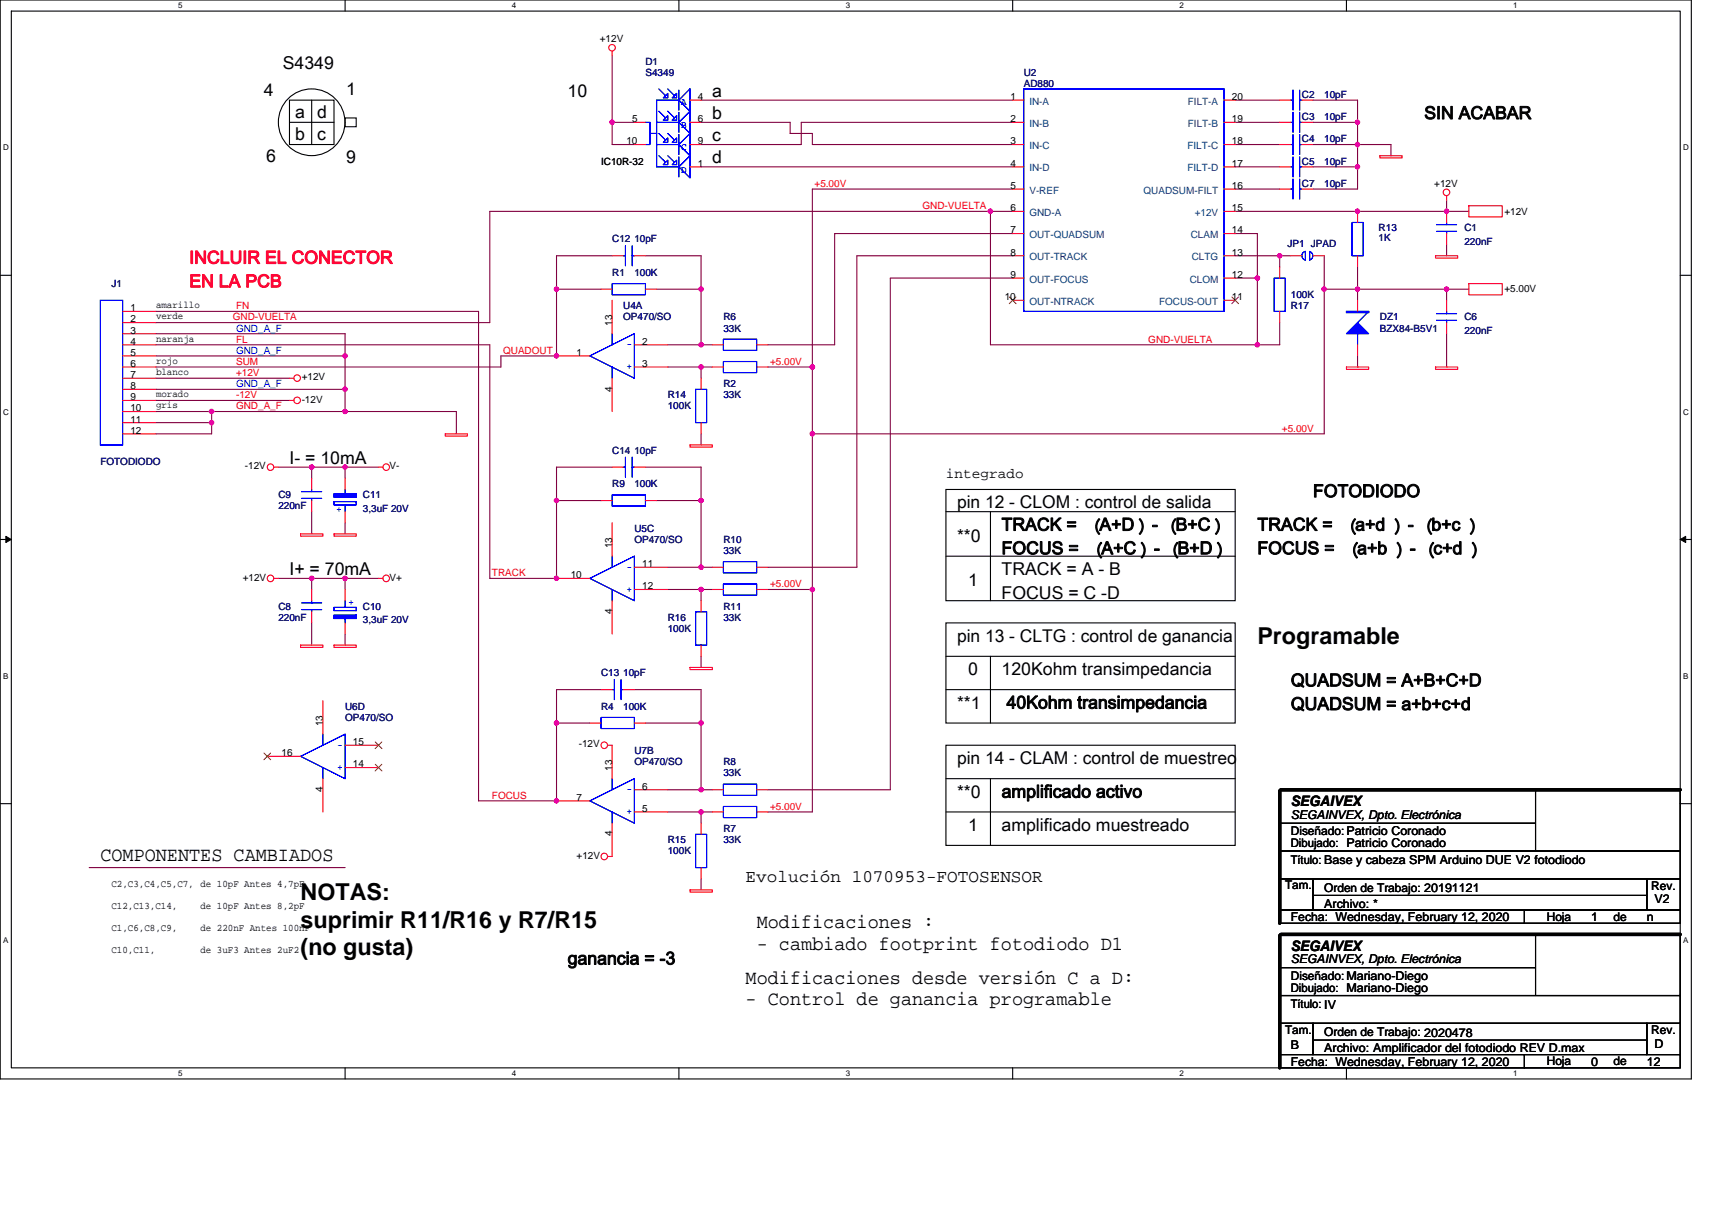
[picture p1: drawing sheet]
<svg xmlns="http://www.w3.org/2000/svg" width="297mm" height="210mm" viewBox="0 0 297 210" stroke-linecap="round" stroke-linejoin="round" font-family="sans-serif">
<path d="M0 0h293.5v187.2h-293.5zM2 1.9h289.5v183.4h-289.5z" fill="none" stroke="#000" stroke-width=".19"/>
<g fill="#fff">
<path d="M30.9 .2h.8v1.6h-.8z"/>
<path d="M30.9 185.5h.8v1.6h-.8z"/>
</g>
<path d="M59.9 0v1.9M59.9 185.3v1.9" fill="none" stroke="#000" stroke-width=".19"/>
<g fill="#fff">
<path d="M88.8 .2h.8v1.6h-.8z"/>
<path d="M88.8 185.5h.8v1.6h-.8z"/>
</g>
<path d="M117.8 0v1.9M117.8 185.3v1.9" fill="none" stroke="#000" stroke-width=".19"/>
<g fill="#fff">
<path d="M146.7 .2h.8v1.6h-.8z"/>
<path d="M146.7 185.5h.8v1.6h-.8z"/>
</g>
<path d="M175.7 0v1.9M175.7 185.3v1.9" fill="none" stroke="#000" stroke-width=".19"/>
<g fill="#fff">
<path d="M204.7 .2h.7v1.6h-.7z"/>
<path d="M204.7 185.5h.7v1.6h-.7z"/>
</g>
<path d="M233.6 0v1.9M233.6 185.3v1.9" fill="none" stroke="#000" stroke-width=".19"/>
<g fill="#fff">
<path d="M262.6 .2h.7v1.6h-.7z"/>
<path d="M262.6 185.5h.7v1.6h-.7z"/>
<path d="M.5 24.8h1v1.6h-1z"/>
<path d="M292 24.8h1v1.6h-1z"/>
<path d="M.5 70.7h1v1.5h-1z"/>
<path d="M292 70.7h1v1.5h-1z"/>
</g>
<path d="M0 47.8h2M291.5 47.8h2" fill="none" stroke="#000" stroke-width=".19"/>
<g fill="#fff">
<path d="M.5 116.5h.9v1.6h-.9z"/>
<path d="M292 116.5h.9v1.6h-.9z"/>
</g>
<path d="M0 93.6h2M291.5 93.6h2" fill="none" stroke="#000" stroke-width=".19"/>
<path d="M1 93.1l1 .5-1 .5zM291.5 93.6l1-.5v1z" fill="#000" stroke="#000" stroke-width=".17"/>
<g fill="#fff">
<path d="M.5 162.4h.9v1.5h-.9z"/>
<path d="M292 162.4h.9v1.5h-.9z"/>
</g>
<g fill="none" stroke="#000" stroke-width=".19">
<path d="M50.2 17.4h7.8v7.7h-7.8zM54.1 17.4v7.7M50.2 21.2h7.8M59.9 20.5h1.9v1.5h-1.9zM164.1 84.9h50.2v19.3h-50.2zM164.1 88.8h50.2M164.1 96.5h50.2M171.8 88.8v15.4M164.1 108.1h50.2v17.4h-50.2zM164.1 113.9h50.2M164.1 119.7h50.2M171.8 113.9v11.6"/>
<path d="M0 139.5h2M164.1 129.3h50.2v17.4h-50.2zM164.1 135.1h50.2M171.8 135.1v11.6M222 137.1h69.5v10.6h-69.5zM266.4 137.1v10.6M291.5 139.5h2M164.1 140.9h50.2M221.8 147.7h69.7v4.8h-69.7zM222 157.9h42.5v2.3h-42.5zM222 152.5h5.8v5.4h-5.8zM222 142.9h44.4"/>
<path d="M227.8 152.5h57.9v5.4h-57.9zM227.8 155.4h57.9M264.5 157.9h27v2.3h-27zM285.7 152.5h5.8v5.4h-5.8zM221.8 172.8h69.7v4.8h-69.7zM222 162.2h69.5v10.6h-69.5zM222 177.6h5.8v5.4h-5.8zM222 167.9h44.4M227.8 177.6h57.9v5.4h-57.9zM266.4 162.2v10.6M285.7 177.6h5.8v5.4h-5.8zM222 183h42.5v2.3h-42.5z"/>
<path d="M227.8 180.5h57.9M264.5 183h27v2.3h-27z"/>
<circle cx="54.1" cy="21.2" r="5.8"/>
</g>
<g fill="none" stroke="#800040" stroke-width=".19">
<path d="M106.2 9.7v11.5M121.6 17.4h54.1M214.3 17.4h7.7M227.8 17.4h7.7v3.8M106.2 21.2v3.9h3.9M106.2 21.2h3.9M121.6 29h54.1M121.6 21.2h15.5v2h3.8v1.9h34.8M171.8 36.7h-86.8v19.3h-57.9M171.8 36.7h3.9M171.8 36.7v23.1h46.4M175.7 32.8h-34.8v30.9"/>
<path d="M175.7 21.2h-36.7v3.9h-17.4M214.3 21.2h7.7M214.3 25.1h7.7M214.3 29h7.7M214.3 32.8h7.7M214.3 36.7h36.7M227.8 21.2h7.7M227.8 29h7.7M227.8 25.1h7.7M235.5 25.1h5.8v1.9M235.5 29v3.8h-7.7M235.5 25.1v3.9"/>
<path d="M235.5 21.2v3.9M251 36.7h3.8M251 34.7v2M27.1 59.8h57.9v40.6h11.6v-13.5M27.1 54h55.9v85h13.6v-13.5M27.1 57.9h32.8v3.9M96.6 50.2h7.7M96.6 50.2v11.6h-9.7v1.9h-59.8M106.2 44.4h-9.6v5.8M112 44.4h9.6v5.8M113.9 50.2h7.7M115.9 59.8h5.7"/>
<path d="M121.6 50.2v9.6M121.6 59.8h2M175.7 40.5h-30.9v19.3h-11.6M175.7 44.4h-27v54h-15.5M175.7 48.3h-21.2v88.8h-21.3M214.3 44.4h7.7M214.3 40.5h3.9v7.8M214.3 48.3h3.9M218.2 48.3v11.5M222 44.4v1.9M222 56v3.8h-3.8M222 44.4h2"/>
<path d="M229.8 50.2v25.1h-88.9M229.8 44.4v5.8M229.8 50.2h5.7M235.5 50.2h15.5M235.5 46.3v3.9M235.5 50.2v1.9M251 50.2h3.8M251 50.2v1.9M251 57.9v5.8M251 42.5v1.9M27.1 69.5h23.1M27.1 65.6h23.1"/>
<path d="M27.1 61.8h32.8M27.1 67.6h32.8M27.1 73.3h9.6M27.1 71.4h9.6M36.7 71.4v1.9M36.7 73.3v2h-9.6M36.7 71.4h23.2M59.9 61.8v5.8M59.9 67.6v3.8M59.9 71.4h19.3v3.9M115.9 63.7h5.7M121.6 63.7h2"/>
<path d="M121.6 63.7v1.9M121.6 75.3v1.9M133.2 63.7h7.7M140.9 63.7v11.6M140.9 75.3v27M235.5 61.8v1.9M48.3 81.1h5.8M54.1 81.1v1.9M54.1 88.8v3.8M54.1 81.1h5.8M59.9 81.1v1.9M59.9 90.7v1.9"/>
<path d="M59.9 81.1h5.8M96.6 86.9h7.7M106.2 81.1h-9.6v5.8M112 81.1h9.6v5.8M113.9 86.9h7.7M115.9 98.4h5.7M121.6 98.4h2M121.6 86.9v11.5M48.3 100.4h5.8M54.1 100.4v1.9M54.1 108.1v3.9M54.1 100.4h5.8"/>
<path d="M59.9 100.4v1.9M59.9 110v2M59.9 100.4h5.8M104.3 119.7h-7.7v5.8M110.1 119.7h11.5v5.8M115.9 102.3h5.7M121.6 102.3h2M121.6 102.3v1.9M121.6 113.9v1.9M133.2 102.3h7.7M140.9 102.3v38.6h-7.7M96.6 125.5h5.7"/>
<path d="M112 125.5h9.6M115.9 137.1h5.7M121.6 137.1h2M121.6 125.5v11.6M15.5 150.6h44.4M115.9 140.9h5.7M121.6 140.9h2M121.6 140.9v2M121.6 152.5v1.9"/>
</g>
<g fill="#f0f" stroke="#f0f" stroke-width=".19">
<circle cx="140.9" cy="63.7" r=".38"/>
<circle cx="229.7" cy="50.2" r=".38"/>
<circle cx="171.8" cy="36.7" r=".38"/>
<circle cx="222" cy="44.4" r=".38"/>
<circle cx="235.5" cy="28.9" r=".38"/>
<circle cx="96.5" cy="100.4" r=".38"/>
<circle cx="140.9" cy="102.3" r=".38"/>
<circle cx="121.6" cy="125.5" r=".38"/>
<circle cx="96.5" cy="61.8" r=".38"/>
<circle cx="96.5" cy="50.2" r=".38"/>
<circle cx="96.5" cy="139" r=".38"/>
<circle cx="96.5" cy="125.5" r=".38"/>
<circle cx="121.6" cy="59.8" r=".38"/>
<circle cx="121.6" cy="50.2" r=".38"/>
<circle cx="121.6" cy="63.7" r=".38"/>
<circle cx="121.6" cy="102.3" r=".38"/>
<circle cx="121.6" cy="137" r=".38"/>
<circle cx="121.6" cy="140.9" r=".38"/>
<circle cx="106.2" cy="21.2" r=".38"/>
<circle cx="251" cy="50.2" r=".38"/>
<circle cx="235.5" cy="50.2" r=".38"/>
<circle cx="96.5" cy="86.9" r=".38"/>
<circle cx="121.6" cy="98.4" r=".38"/>
<circle cx="121.6" cy="86.9" r=".38"/>
<circle cx="235.5" cy="25.1" r=".38"/>
<circle cx="59.9" cy="100.4" r=".38"/>
<circle cx="54.1" cy="100.4" r=".38"/>
<circle cx="235.5" cy="21.2" r=".38"/>
<circle cx="59.9" cy="81.1" r=".38"/>
<circle cx="54.1" cy="81.1" r=".38"/>
<circle cx="251" cy="36.7" r=".38"/>
<circle cx="235.5" cy="36.7" r=".38"/>
<circle cx="218.2" cy="59.8" r=".38"/>
<circle cx="218.2" cy="48.2" r=".38"/>
<circle cx="140.9" cy="75.3" r=".38"/>
<circle cx="59.9" cy="71.4" r=".38"/>
<circle cx="36.7" cy="73.3" r=".38"/>
<circle cx="59.9" cy="61.8" r=".38"/>
<circle cx="36.7" cy="71.4" r=".38"/>
<circle cx="59.9" cy="67.6" r=".38"/>
</g>
<g fill="none" stroke="#f00" stroke-width=".19">
<path d="M106.2 8.9v.8M119.7 17.4h1.9M175.7 17.4h1.9M212.4 17.4h1.9M222 17.4h2M225.9 17.4h1.9M110.1 25.1h1.9M110.1 21.2h1.9M119.7 25.1h1.9M119.7 21.2h1.9M119.7 29h1.9M175.7 25.1h1.9"/>
<path d="M175.7 21.2h1.9M175.7 29h1.9M175.7 32.8h1.9M175.7 36.7h1.9M212.4 25.1h1.9M212.4 21.2h1.9M212.4 29h1.9M212.4 32.8h1.9M212.4 36.7h1.9M222 25.1h2M222 21.2h2M222 29h2"/>
<path d="M222 32.8h2M225.9 25.1h1.9M225.9 21.2h1.9M225.9 29h1.9M225.9 32.8h1.9M235.5 36.7v1.9M239.4 27h3.9v.4h-3.9zM251 34v.7M251 36.7v1.9M254.8 35.7h5.8v1.9h-5.8zM21.3 59.8h5.8M21.3 54h5.8"/>
<path d="M21.3 56h5.8M21.3 57.9h5.8M104.3 50.2h1.9M106.2 44.4h1.9M106.2 52.1v5.8M110.1 59.8h5.8M110.1 44.4h1.9M112 50.2h1.9M123.6 59.8h1.9M131.3 59.8h1.9M175.7 44.4h1.9M175.7 40.5h1.9"/>
<path d="M175.7 48.3h1.9M175.7 52.1h1.9M212.4 44.4h1.9M212.4 40.5h1.9M212.4 48.3h1.9M212.4 52.1h1.9M222 46.3v2M222 54v2M224 44.4h1.9M227.8 44.4h2M235.5 44.4v1.9M235.5 52.1v1.9"/>
<path d="M235.5 59.8v2M249.1 44.4h3.8v.4h-3.8zM251 40.5v2M251 52.1v1.9M251 56v1.9M254.8 49.2h5.8v2h-5.8zM21.3 63.7h5.8M21.3 61.8h5.8M21.3 65.6h5.8M21.3 67.6h5.8M21.3 69.5h5.8M21.3 71.4h5.8"/>
<path d="M21.3 73.3h5.8M21.3 75.3h5.8M50.2 65.6h.8M50.2 69.5h.8M77.3 75.3h3.8v.4h-3.8zM96.6 61.8h5.7M106.2 65.6v5.8M110.1 63.7h5.8M119.7 77.2h3.9v.4h-3.9zM121.6 65.6v2M121.6 73.3v2M123.6 63.7h1.9"/>
<path d="M131.3 63.7h1.9M233.6 63.7h3.9v.4h-3.9zM249.1 63.7h3.8v.4h-3.8zM47.5 81.1h.8M52.2 92.6h3.8v.4h-3.8zM54.1 83v1.9M54.1 86.9v1.9M58 92.6h3.8v.4h-3.8zM59.9 83v1.9M59.9 88.8v1.9M65.7 81.1h.7M104.3 86.9h1.9"/>
<path d="M106.2 81.1h1.9M106.2 90.7v5.8M110.1 98.4h5.8M110.1 81.1h1.9M112 86.9h1.9M123.6 98.4h1.9M131.3 98.4h1.9M47.5 100.4h.8M52.2 112h3.8v.4h-3.8zM54.1 102.3v1.9M54.1 106.2v1.9M58 112h3.8v.4h-3.8z"/>
<path d="M59.9 102.3v1.9M59.9 108.1v1.9M65.7 100.4h.7M96.6 100.4h5.7M104.3 119.7h1.9M106.2 104.2v5.8M108.1 119.7h2M110.1 102.3h5.8M119.7 115.8h3.9v.4h-3.9zM121.6 104.2v2M121.6 112v1.9M123.6 102.3h1.9"/>
<path d="M131.3 102.3h1.9M46.4 131.3h5.8M56 121.6v5.8M56 135.1v5.8M59.9 133.2h5.8M59.9 129.3h5.8M96.6 139h5.7M102.3 125.5h2M105.4 129.3h.8v5.8M110.1 137.1h5.8M110.1 125.5h1.9M123.6 137.1h1.9"/>
<path d="M131.3 137.1h1.9M106.2 142.9v5.7h-.8M110.1 140.9h5.8M119.7 154.4h3.9v.4h-3.9zM121.6 142.9v1.9M121.6 150.6v1.9M123.6 140.9h1.9M131.3 140.9h1.9"/>
<circle cx="106.2" cy="8.3" r=".57"/>
<circle cx="251" cy="33.4" r=".57"/>
<circle cx="51.6" cy="65.6" r=".57"/>
<circle cx="51.6" cy="69.5" r=".57"/>
<circle cx="46.9" cy="81.1" r=".57"/>
<circle cx="67" cy="81.1" r=".57"/>
<circle cx="46.9" cy="100.4" r=".57"/>
<circle cx="67" cy="100.4" r=".57"/>
<circle cx="104.8" cy="129.3" r=".57"/>
<circle cx="104.8" cy="148.6" r=".57"/>
</g>
<path d="M222 137.2v23M222.2 137.1h69.3M222 162.3v23M222.2 162.2h69.3" fill="none" stroke="#000" stroke-width=".57"/>
<g fill="none" stroke="#00f" stroke-width=".19">
<path d="M114.3 15.4l1.2 1.2-.4 .4h.8v-.8l-.4 .4M114.3 19.3l1.2 1.2-.4 .3h.8v-.7l-.4 .4M115.9 15.4l1.1 1.2-.4 .4h.8v-.8l-.4 .4 .4-.4M115.9 19.3l1.1 1.2M117.8 17.4h-3.9v11.6h3.9M117.8 15.6v3.5M117.8 19.5v3.5M119.7 15.4v3.9l-1.9-1.9zM119.7 19.3v3.9l-1.9-2zM177.6 15.4h34.8v38.6h-34.8zM224 17.4h.3M224.3 15.6v3.5"/>
<path d="M224.3 19.5v3.5M225.5 15.6v3.5M225.5 17.4h.4M225.5 19.5v3.5M112 21.2h.8v3.9h-.8M112.8 23.2h1.1M113.9 21.2h3.9M113.9 25.1h3.9M114.3 23.2l1.2 1.1-.4 .4h.8v-.8l-.4 .4M114.3 27l1.2 1.2-.4 .4h.8v-.8l-.4 .4M115.9 23.2l1.1 1.1M115.9 27l1.1 1.2"/>
<path d="M116.6 24.7l.8-.8v.8zM117 28.2l.4-.4v.8h-.8zM117.4 20.1v.7h-.8zM117.8 23.3v3.5M117.8 27.2v3.5M119.7 23.2v3.8l-1.9-1.9zM119.7 27v3.9l-1.9-1.9zM224 25.1h.3M224 21.2h.3M224 32.8h.3M224 29h.3M224.3 23.3v3.5"/>
<path d="M224.3 31.1v3.4M224.3 27.2v3.5M225.5 23.3v3.5M225.5 25.1h.4M225.5 21.2h.4M225.5 31.1v3.4M225.5 32.8h.4M225.5 27.2v3.5M225.5 29h.4M234.6 38.6h1.9v5.8h-1.9zM249.3 39h3.4M251 38.6v.4"/>
<path d="M17.4 52.1h3.9v25.1h-3.9zM106.2 57.9v1.9M106.2 49.2h5.8v2h-5.8zM108.1 44.4h.4M108.5 42.7v3.4M109.7 42.7v3.4M109.7 44.4h.4M125.5 58.9h5.8v1.9h-5.8zM221.1 48.3h1.9v5.7h-1.9zM226.5 45.1a.78 .78 0 0 1-.6-.7 .78 .78 0 0 1 .6-.8v1.6M227.2 43.6a.75 .75 0 0 1 .6 .8 .75 .75 0 0 1-.6 .7M227.2 43.6v1.6"/>
<path d="M235.5 57.9v1.9M237.5 54l-2 2M249.3 54.4h3.4M249.3 55.6h3.4M249.3 40.2h3.4M251 54v.4M251 55.6v.4M251 40.2v.3M102.3 61.8l7.8-3.9v7.7zM106.2 63.7v1.9M108.5 79.3v3.5M109.7 79.3v3.5"/>
<path d="M120.7 67.6h1.9v5.7h-1.9zM125.5 62.7h5.8v2h-5.8zM52.3 85.3h3.5M52.3 86.5h3.5M54.1 84.9v.4M54.1 86.5v.4M58 87.1h3.8v.5h-3.8zM59.9 87.6v1.2M59.9 84.9v.8M106.2 96.5v1.9M106.2 85.9h5.8v1.9h-5.8zM108.1 81.1h.4"/>
<path d="M109.7 81.1h.4M125.5 97.5h5.8v1.9h-5.8zM52.3 104.6h3.5M52.3 105.8h3.5M54.1 104.2v.4M54.1 105.8v.4M58 105.4h3.8v.6h-3.8zM59.9 104.2v1.2M59.9 107.3v.8M102.3 100.4l7.8-3.9v7.7zM106.2 102.3v1.9M106.2 119.7h.4"/>
<path d="M106.6 117.9v3.5M107.8 117.9v3.5M107.8 119.7h.3M120.7 106.2h1.9v5.8h-1.9zM125.5 101.3h5.8v2h-5.8zM52.2 131.3l7.7-3.9v7.7zM56 133.2v1.9M56 127.4v1.9M102.3 139l7.8-3.9v7.8zM104.3 124.5h5.8v1.9h-5.8zM106.2 135.1v2M125.5 136.1h5.8v1.9h-5.8z"/>
<path d="M125.5 140h5.8v1.9h-5.8zM106.2 140.9v2M120.7 144.8h1.9v5.8h-1.9z"/>
</g>
<g fill="#00f" stroke="#00f" stroke-width=".19">
<path d="M235.5 56l2 1.9h-3.9z" fill-rule="evenodd"/>
<path d="M233.6 54v.3h3.9v-.3z" fill-rule="evenodd"/>
<path d="M235.5 56l2 1.9h-3.9z" fill-rule="evenodd"/>
<path d="M233.6 54v.3h3.9v-.3z" fill-rule="evenodd"/>
<path d="M58 85.7v.6h3.8v-.6z" fill-rule="evenodd"/>
<path d="M58 85.7v.6h3.8v-.6z" fill-rule="evenodd"/>
<path d="M58 106.7v.6h3.8v-.6z" fill-rule="evenodd"/>
<path d="M58 106.7v.6h3.8v-.6z" fill-rule="evenodd"/>
</g>
<path d="M175.1 51.5l1.2 1.2M176.3 51.5l-1.2 1.2M213.7 51.5l1.2 1.2M214.9 51.5l-1.2 1.2M45.8 130.7l1.2 1.1M46.9 130.7l-1.1 1.1M65.1 132.6l1.2 1.2M65.1 128.8l1.2 1.1M66.2 132.6l-1.1 1.2M66.2 128.8l-1.1 1.1" fill="none" stroke="#804000" stroke-width=".17"/>
<g font-size="4">
<text x="218.2" y="111.8">Programable</text>
<text x="52.2" y="156.3">NOTAS:</text>
<text x="52.2" y="161">suprimir R11/R16 y R7/R15</text>
<text x="52.2" y="165.7">(no gusta)</text>
</g>
<g font-size="3.5">
<text x="17.4" y="149.5">COMPONENTES CAMBIADOS</text>
<text x="131.3" y="161.1">Modificaciones :</text>
<text x="131.3" y="164.8">- cambiado footprint fotodiodo D1</text>
<text x="129.4" y="170.7">Modificaciones desde versión C a D:</text>
<text x="129.4" y="174.4">- Control de ganancia programable</text>
</g>
<g font-size="3.1">
<text x="49.1" y="12">S4349</text>
<text x="45.8" y="16.6">4</text>
<text x="60.1" y="16.4">1</text>
<text x="98.5" y="16.8">10</text>
<text x="123.6" y="16.8">a</text>
<text x="51.2" y="20.4">a</text>
<text x="55.1" y="20.4">d</text>
<text x="123.6" y="20.7">b</text>
<text x="247.1" y="20.7">SIN ACABAR</text>
<text x="46.2" y="28.2">6</text>
<text x="51.2" y="24.3">b</text>
<text x="55.1" y="24.3">c</text>
<text x="60.1" y="28.4">9</text>
<text x="123.6" y="24.5">c</text>
<text x="123.6" y="28.4">d</text>
<text x="50.2" y="80.5">I- = 10mA</text>
<text x="227.8" y="86.3">FOTODIODO</text>
<text x="166.1" y="94">**0</text>
<text x="173.8" y="92.1">TRACK =</text>
<text x="190.7" y="92.1">A+D</text>
<text x="199.9" y="92.1">-</text>
<text x="204" y="92.1">B+C</text>
<text x="218.2" y="92.1">TRACK =</text>
<text x="235.1" y="92.1">a+d</text>
<text x="244.3" y="92.1">-</text>
<text x="248.3" y="92.1">b+c</text>
<text x="50.2" y="99.8">I+ = 70mA</text>
<text x="168" y="101.7">1</text>
<text x="173.8" y="96.2">FOCUS =</text>
<text x="173.8" y="99.8">TRACK = A - B</text>
<text x="191.1" y="96.2">A+C</text>
<text x="191.3" y="97" transform="rotate(-90 191.3 97)">︵ ︵</text>
<text x="200.2" y="96.2">-</text>
<text x="200.4" y="97" transform="rotate(-90 200.4 97)">︶ ︶</text>
<text x="204.3" y="96.2">B+D</text>
<text x="204.5" y="97" transform="rotate(-90 204.5 97)">︵ ︵</text>
<text x="213.6" y="97" transform="rotate(-90 213.6 97)">︶ ︶</text>
<text x="218.2" y="96.2">FOCUS =</text>
<text x="235.5" y="96.2">a+b</text>
<text x="235.7" y="97" transform="rotate(-90 235.7 97)">︵ ︵</text>
<text x="244.6" y="96.2">-</text>
<text x="244.8" y="97" transform="rotate(-90 244.8 97)">︶ ︶</text>
<text x="248.7" y="96.2">c+d</text>
<text x="248.9" y="97" transform="rotate(-90 248.9 97)">︵ ︵</text>
<text x="257.9" y="97" transform="rotate(-90 257.9 97)">︶ ︶</text>
<text x="173.8" y="103.9">FOCUS = C -D</text>
<text x="168" y="117.2">0</text>
<text x="173.8" y="117.2">120Kohm transimpedancia</text>
<text x="224" y="119.1">QUADSUM = A+B+C+D</text>
<text x="166.1" y="123">**1</text>
<text x="174.6" y="123">40Kohm transimpedancia</text>
<text x="224" y="123.2">QUADSUM = a+b+c+d</text>
<text x="166.1" y="138.4">**0</text>
<text x="173.8" y="138.4">amplificado activo</text>
<text x="168" y="144.2">1</text>
<text x="173.8" y="144.2">amplificado muestreado</text>
<text x="129.4" y="153">Evolución 1070953-FOTOSENSOR</text>
<text x="98.5" y="167.4">ganancia = -3</text>
</g>
<g font-size="3.1" fill="#f00">
<text x="32.8" y="45.7">INCLUIR EL CONECTOR</text>
<text x="32.8" y="49.8">EN LA PCB</text>
</g>
<g font-size="3">
<text x="166" y="88.2">pin 12 - CLOM : control de salida</text>
<text x="166" y="111.4">pin 13 - CLTG : control de ganancia</text>
<text x="166" y="132.6">pin 14 - CLAM : control de muestreo</text>
</g>
<g font-size="2.5">
<text x="164.1" y="83">integrado</text>
<text x="224" y="139.9">SEGAIVEX</text>
<text x="224" y="165">SEGAIVEX</text>
</g>
<g font-size="2.1">
<text x="224" y="142">SEGAINVEX, Dpto. Electrónica</text>
<text x="224" y="149.9">Título: Base y cabeza SPM Arduino DUE V2 fotodiodo</text>
<text x="224" y="147">Dibujado: Patricio Coronado</text>
<text x="224" y="144.9">Diseñado: Patricio Coronado</text>
<text x="223" y="154.3">Tam.</text>
<text x="229.8" y="154.8">Orden de Trabajo: 20191121</text>
<text x="286.5" y="154.4">Rev.</text>
<text x="224" y="159.8">Fecha: Wednesday, February 12, 2020</text>
<text x="229.8" y="157.5">Archivo: *</text>
<text x="268.4" y="159.8">Hoja</text>
<text x="276.1" y="159.8">1</text>
<text x="279.9" y="159.8">de</text>
<text x="285.7" y="159.8">n</text>
<text x="287.1" y="156.7">V2</text>
<text x="224" y="167.2">SEGAINVEX, Dpto. Electrónica</text>
<text x="224" y="172.1">Dibujado: Mariano-Diego</text>
<text x="224" y="170">Diseñado: Mariano-Diego</text>
<text x="223" y="179.4">Tam.</text>
<text x="224" y="175">Título: IV</text>
<text x="229.8" y="179.9">Orden de Trabajo: 2020478</text>
<text x="286.5" y="179.5">Rev.</text>
<text x="224" y="184.9">Fecha: Wednesday, February 12, 2020</text>
<text x="224" y="182">B</text>
<text x="229.8" y="182.6">Archivo: Amplificador del fotodiodo REV D.max</text>
<text x="268.4" y="184.9">Hoja</text>
<text x="276.1" y="184.9">0</text>
<text x="279.9" y="184.9">de</text>
<text x="285.7" y="184.9">12</text>
<text x="287.1" y="181.8">D</text>
</g>
<g font-size="1.7">
<text x="104.1" y="7.3">+12V</text>
<text x="121.1" y="17.4">4</text>
<text x="175.3" y="17.4">1</text>
<text x="213.7" y="17.4">20</text>
<text x="109.7" y="21.2">5</text>
<text x="121.1" y="21.2">6</text>
<text x="175.3" y="21.2">2</text>
<text x="213.7" y="21.2">19</text>
<text x="104.3" y="28.6">IC10R-32</text>
<text x="108.7" y="25.1">10</text>
<text x="121.1" y="25.1">9</text>
<text x="121.1" y="28.9">1</text>
<text x="175.3" y="25.1">3</text>
<text x="175.3" y="28.9">4</text>
<text x="213.7" y="25.1">18</text>
<text x="213.7" y="28.9">17</text>
<text x="175.3" y="32.8">5</text>
<text x="213.7" y="32.8">16</text>
<text x="248.9" y="32.4">+12V</text>
<text x="175.3" y="36.7">6</text>
<text x="175.3" y="40.5">7</text>
<text x="213.7" y="36.7">15</text>
<text x="213.7" y="40.5">14</text>
<text x="261" y="37.3">+12V</text>
<text x="175.3" y="44.4">8</text>
<text x="213.7" y="44.4">13</text>
<text x="27.1" y="53.5">amarillo</text>
<text x="174.3" y="52.1">10</text>
<text x="175.3" y="48.2">9</text>
<text x="213.7" y="48.2">12</text>
<text x="213.7" y="52.1">11</text>
<text x="261" y="50.8">+5.00V</text>
<text x="22.6" y="54">1</text>
<text x="22.6" y="56">2</text>
<text x="22.6" y="57.9">3</text>
<text x="22.6" y="59.8">4</text>
<text x="27.1" y="55.4">verde</text>
<text x="27.1" y="59.3">naranja</text>
<text x="106.2" y="56.6" transform="rotate(-90 106.2 56.6)">13</text>
<text x="111.4" y="59.8">2</text>
<text x="22.6" y="61.7">5</text>
<text x="22.6" y="63.7">6</text>
<text x="22.6" y="65.6">7</text>
<text x="27.1" y="63.1">rojo</text>
<text x="27.1" y="65.1">blanco</text>
<text x="100" y="61.7">1</text>
<text x="111.4" y="63.7">3</text>
<text x="22.6" y="67.5">8</text>
<text x="22.6" y="69.5">9</text>
<text x="22.6" y="71.4">10</text>
<text x="27.1" y="70.9">gris</text>
<text x="27.1" y="68.9">morado</text>
<text x="52.3" y="66">+12V</text>
<text x="52.3" y="69.9">-12V</text>
<text x="106.2" y="67.9" transform="rotate(-90 106.2 67.9)">4</text>
<text x="22.6" y="73.3">11</text>
<text x="22.6" y="75.3">12</text>
<text x="42.5" y="81.4">-12V</text>
<text x="67.6" y="81.4">V-</text>
<text x="106.2" y="95.2" transform="rotate(-90 106.2 95.2)">13</text>
<text x="42.1" y="100.8">+12V</text>
<text x="67.6" y="100.8">V+</text>
<text x="99" y="100.4">10</text>
<text x="111.4" y="98.4">11</text>
<text x="106.2" y="106.6" transform="rotate(-90 106.2 106.6)">4</text>
<text x="111.4" y="102.3">12</text>
<text x="48.8" y="131.2">16</text>
<text x="56" y="126" transform="rotate(-90 56 126)">13</text>
<text x="61.2" y="129.3">15</text>
<text x="100.4" y="129.7">-12V</text>
<text x="56" y="137.4" transform="rotate(-90 56 137.4)">4</text>
<text x="61.2" y="133.2">14</text>
<text x="106.2" y="133.8" transform="rotate(-90 106.2 133.8)">13</text>
<text x="111.4" y="137">6</text>
<text x="100" y="139">7</text>
<text x="111.4" y="140.9">5</text>
<text x="100" y="149">+12V</text>
<text x="106.2" y="145.2" transform="rotate(-90 106.2 145.2)">4</text>
<text x="19.3" y="153.9">C2,C3,C4,C5,C7, de 10pF Antes 4,7pF</text>
<text x="19.3" y="157.7">C12,C13,C14,</text>
<text x="19.3" y="161.6">C1,C6,C8,C9,</text>
<text x="34.8" y="157.7">de 10pF Antes 8,2pF</text>
<text x="34.8" y="161.6">de 220nF Antes 100nF</text>
<text x="19.3" y="165.5">C10,C11,</text>
<text x="34.8" y="165.5">de 3uF3 Antes 2uF2</text>
</g>
<g font-size="1.7" fill="#000080">
<text x="112" y="11.2">D1</text>
<text x="112" y="13.1">S4349</text>
<text x="177.6" y="13.1">U2</text>
<text x="177.6" y="15">AD880</text>
<text x="225.9" y="17">C2</text>
<text x="229.8" y="17">10pF</text>
<text x="225.9" y="20.8">C3</text>
<text x="229.8" y="20.8">10pF</text>
<text x="225.9" y="24.7">C4</text>
<text x="225.9" y="28.6">C5</text>
<text x="229.8" y="24.7">10pF</text>
<text x="229.8" y="28.6">10pF</text>
<text x="225.9" y="32.4">C7</text>
<text x="229.8" y="32.4">10pF</text>
<text x="239.2" y="40.2">R13</text>
<text x="239.2" y="41.9">1K</text>
<text x="254.1" y="40.2">C1</text>
<text x="106.2" y="47.9">R1</text>
<text x="106.2" y="42.1">C12 10pF</text>
<text x="110.1" y="47.9">100K</text>
<text x="223.4" y="42.8">JP1 JPAD</text>
<text x="254.1" y="42.5">220nF</text>
<text x="19.3" y="49.8">J1</text>
<text x="108.1" y="53.7">U4A</text>
<text x="224" y="53.7">R17</text>
<text x="224" y="51.7">100K</text>
<text x="108.1" y="55.6">OP470/SO</text>
<text x="125.5" y="55.6">R6</text>
<text x="125.5" y="57.5">33K</text>
<text x="239.4" y="55.6">DZ1</text>
<text x="239.4" y="57.5">BZX84-B5V1</text>
<text x="254.1" y="55.6">C6</text>
<text x="254.1" y="57.9">220nF</text>
<text x="115.9" y="69.1">R14</text>
<text x="115.9" y="71">100K</text>
<text x="125.5" y="67.2">R2</text>
<text x="125.5" y="69.1">33K</text>
<text x="17.4" y="80.7">FOTODIODO</text>
<text x="106.2" y="78.8">C14 10pF</text>
<text x="48.3" y="86.5">C9</text>
<text x="48.3" y="88.4">220nF</text>
<text x="63" y="86.5">C11</text>
<text x="63" y="88.8">3,3uF 20V</text>
<text x="106.2" y="84.5">R9</text>
<text x="110.1" y="84.5">100K</text>
<text x="110.1" y="92.3">U5C</text>
<text x="110.1" y="94.2">OP470/SO</text>
<text x="125.5" y="94.2">R10</text>
<text x="125.5" y="96.1">33K</text>
<text x="48.3" y="105.8">C8</text>
<text x="48.3" y="107.7">220nF</text>
<text x="63" y="105.8">C10</text>
<text x="115.9" y="107.7">R16</text>
<text x="125.5" y="105.8">R11</text>
<text x="125.5" y="107.7">33K</text>
<text x="63" y="108.1">3,3uF 20V</text>
<text x="115.9" y="109.6">100K</text>
<text x="104.3" y="117.4">C13 10pF</text>
<text x="59.9" y="123.1">U6D</text>
<text x="59.9" y="125.1">OP470/SO</text>
<text x="104.3" y="123.1">R4</text>
<text x="108.1" y="123.1">100K</text>
<text x="110.1" y="130.9">U7B</text>
<text x="110.1" y="132.8">OP470/SO</text>
<text x="125.5" y="132.8">R8</text>
<text x="125.5" y="134.7">33K</text>
<text x="115.9" y="146.3">R15</text>
<text x="115.9" y="148.3">100K</text>
<text x="125.5" y="144.4">R7</text>
<text x="125.5" y="146.3">33K</text>
</g>
<g font-size="1.7" fill="#00f">
<text x="118.2" y="18.2">A</text>
<text x="118.2" y="22.2">B</text>
<text x="118.2" y="26.1">C</text>
<text x="118.2" y="30">D</text>
<text x="41" y="57.5">GND_A_F</text>
<text x="109.7" y="59.4" transform="rotate(180 109.7 59.4)">-</text>
<text x="41" y="61.4">GND_A_F</text>
<text x="109.7" y="63.2" transform="rotate(180 109.7 63.2)">+</text>
<text x="41" y="67.2">GND_A_F</text>
<text x="59.3" y="87.9" transform="rotate(180 59.3 87.9)">+</text>
<text x="109.7" y="98" transform="rotate(180 109.7 98)">-</text>
<text x="109.7" y="101.8" transform="rotate(180 109.7 101.8)">+</text>
<text x="60.4" y="105">+</text>
<text x="59.5" y="128.9" transform="rotate(180 59.5 128.9)">-</text>
<text x="59.5" y="132.7" transform="rotate(180 59.5 132.7)">+</text>
<text x="109.7" y="136.6" transform="rotate(180 109.7 136.6)">-</text>
<text x="109.7" y="140.4" transform="rotate(180 109.7 140.4)">+</text>
</g>
<g font-size="1.7" fill="#004080">
<text x="178.6" y="18.2">IN-A</text>
<text x="178.6" y="22">IN-B</text>
<text x="206.1" y="18.2">FILT-A</text>
<text x="206.1" y="22">FILT-B</text>
<text x="178.6" y="25.9">IN-C</text>
<text x="178.6" y="29.7">IN-D</text>
<text x="206" y="25.9">FILT-C</text>
<text x="206" y="29.7">FILT-D</text>
<text x="178.6" y="33.6">V-REF</text>
<text x="198.4" y="33.6">QUADSUM-FILT</text>
<text x="178.6" y="37.5">GND-A</text>
<text x="178.6" y="41.3">OUT-QUADSUM</text>
<text x="206.6" y="41.3">CLAM</text>
<text x="207.3" y="37.5">+12V</text>
<text x="178.6" y="45.2">OUT-TRACK</text>
<text x="206.8" y="45.2">CLTG</text>
<text x="178.6" y="49">OUT-FOCUS</text>
<text x="178.6" y="52.9">OUT-NTRACK</text>
<text x="201.1" y="52.9">FOCUS-OUT</text>
<text x="206.4" y="49">CLOM</text>
</g>
<g font-size="1.7" fill="#f00">
<text x="141.3" y="32.4">+5.00V</text>
<text x="160.1" y="36.3">GND-VUELTA</text>
<text x="41" y="53.7">FN</text>
<text x="40.4" y="55.6">GND-VUELTA</text>
<text x="41" y="59.5">FL</text>
<text x="199.2" y="59.5">GND-VUELTA</text>
<text x="41" y="63.3">SUM</text>
<text x="41" y="65.3">+12V</text>
<text x="87.3" y="61.4">QUADOUT</text>
<text x="133.6" y="63.3">+5.00V</text>
<text x="41" y="69.1">-12V</text>
<text x="41" y="71">GND_A_F</text>
<text x="222.4" y="74.9">+5.00V</text>
<text x="85.4" y="100">TRACK</text>
<text x="133.6" y="101.9">+5.00V</text>
<text x="85.4" y="138.6">FOCUS</text>
<text x="133.6" y="140.5">+5.00V</text>
</g>
<g font-size="1.4">
<text x="30.9" y="1.5">5</text>
<text x="88.8" y="1.5">4</text>
<text x="146.7" y="1.5">3</text>
<text x="204.7" y="1.5">2</text>
<text x="262.6" y="1.5">1</text>
<text x=".5" y="26.1">D</text>
<text x="292" y="26.1">D</text>
<text x=".5" y="71.9">C</text>
<text x="292" y="71.9">C</text>
<text x=".5" y="117.8">B</text>
<text x="292" y="117.8">B</text>
<text x=".5" y="163.6">A</text>
<text x="292" y="163.6">A</text>
<text x="30.9" y="186.8">5</text>
<text x="88.8" y="186.8">4</text>
<text x="146.7" y="186.8">3</text>
<text x="204.7" y="186.8">2</text>
<text x="262.6" y="186.8">1</text>
</g>
</svg>
